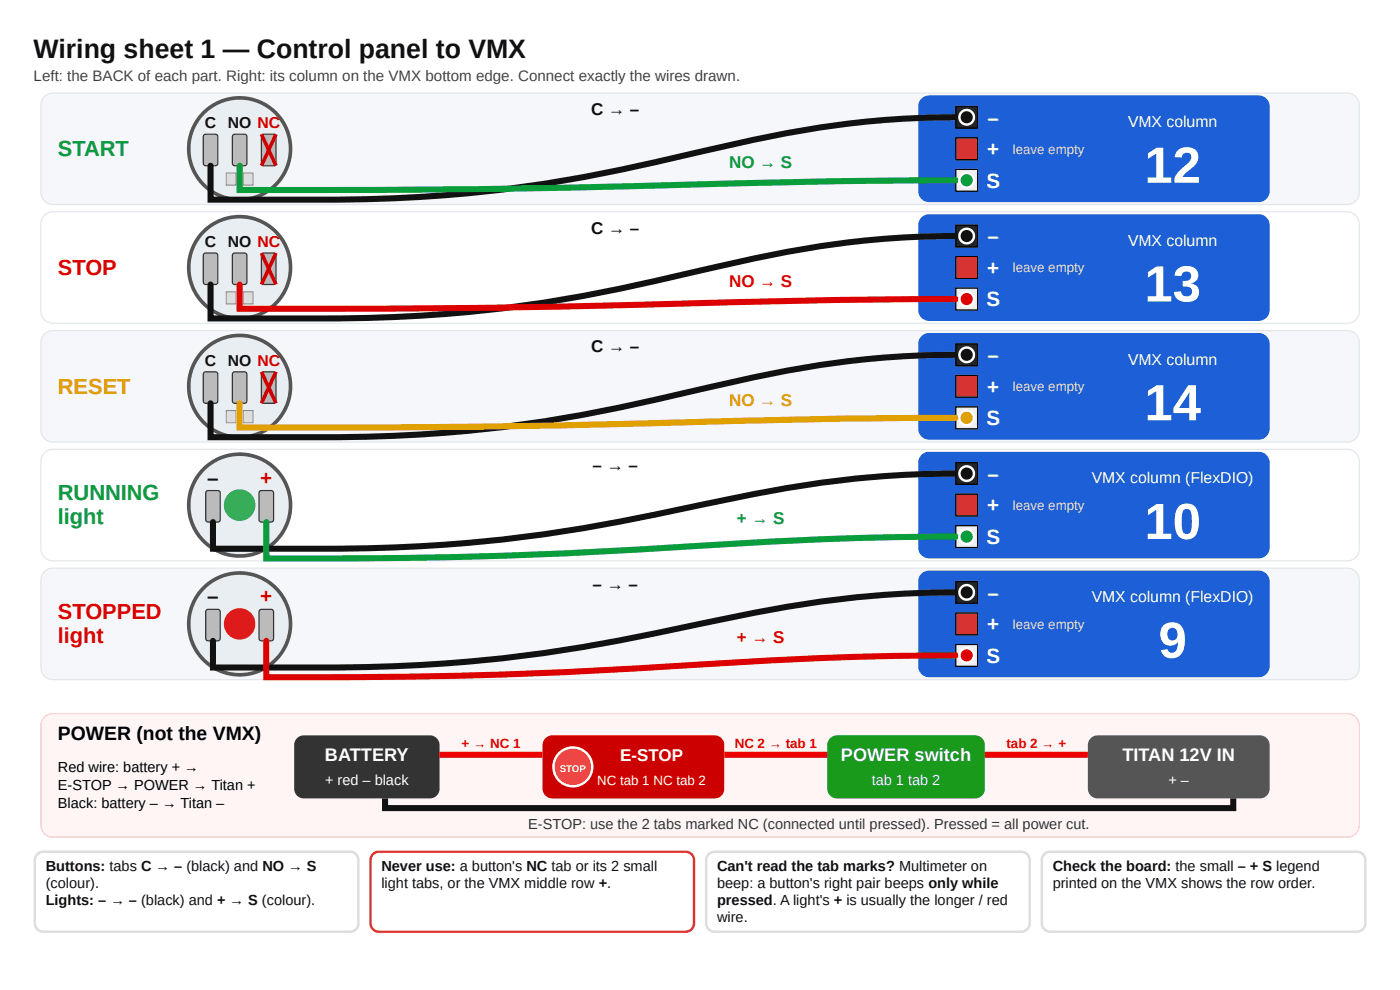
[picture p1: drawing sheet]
<svg xmlns="http://www.w3.org/2000/svg" width="297mm" height="210mm" viewBox="0 0 297 210" stroke-linecap="round" stroke-linejoin="round" font-family="sans-serif">
<path d="M9.4 20.5l.9-.5 1-.2h274.8a2.57 2.57 0 0 1 2.6 2.5v18.6a2.57 2.57 0 0 1-2.6 2.5h-274.8a2.57 2.57 0 0 1-2.6-2.5v-18.7l.3-1z" fill="#f5f7fa"/>
<path d="M9.4 20.5l.9-.5 1-.2h274.8a2.57 2.57 0 0 1 2.6 2.5v18.6a2.57 2.57 0 0 1-2.6 2.5h-274.8a2.57 2.57 0 0 1-2.6-2.5v-18.7l.3-1z" fill="none" stroke="#e2e6ea" stroke-width=".26"/>
<circle cx="50.9" cy="31.6" r="10.8" fill="#e9eef3"/>
<circle cx="50.9" cy="31.6" r="10.8" fill="none" stroke="#555" stroke-width=".77" stroke-linecap="butt"/>
<path d="M43.3 28.7l.4-.2h2l.5 .3 .1 5.9-.4 .5h-2.3l-.4-.3v-5.9z" fill="#bbb"/>
<path d="M43.3 28.7l.4-.2h2l.5 .3 .1 5.9-.4 .5h-2.3l-.4-.3v-5.9z" fill="none" stroke="#333" stroke-width=".26"/>
<path d="M49.5 28.7l.4-.2h2l.5 .3v5.9l-.3 .5h-2.3l-.4-.3v-5.9z" fill="#bbb"/>
<path d="M49.5 28.7l.4-.2h2l.5 .3v5.9l-.3 .5h-2.3l-.4-.3v-5.9z" fill="none" stroke="#333" stroke-width=".26"/>
<path d="M55.7 28.7l.3-.2h2.1l.5 .3v5.9l-.3 .5h-2.4l-.3-.3-.1-5.9z" fill="#bbb"/>
<path d="M55.7 28.7l.3-.2h2.1l.5 .3v5.9l-.3 .5h-2.4l-.3-.3-.1-5.9z" fill="none" stroke="#333" stroke-width=".26"/>
<path d="M55.5 28.5l3.1 6.7M58.6 28.5l-3.1 6.7" fill="none" stroke="#c00" stroke-width=".77" stroke-linecap="butt"/>
<path d="M48.1 36.7h2v2.6h-2z" fill="#ddd"/>
<path d="M48.1 36.7h2v2.6h-2z" fill="none" stroke="#999" stroke-width=".26"/>
<path d="M51.7 36.7h2v2.6h-2z" fill="#ddd"/>
<path d="M51.7 36.7h2v2.6h-2z" fill="none" stroke="#999" stroke-width=".26"/>
<path d="M195.7 20.9l.8-.5 .8-.1h70a2.32 2.32 0 0 1 2.4 2.3v18a2.32 2.32 0 0 1-2.4 2.3h-70a2.32 2.32 0 0 1-2.3-2.3v-18.2l.3-.8z" fill="#1d5fd6"/>
<path d="M203 22.6h4.6v4.6h-4.6z" fill="#222"/>
<path d="M203 22.6h4.6v4.6h-4.6z" fill="none" stroke="#000" stroke-width=".26"/>
<path d="M203 29.3h4.6v4.6h-4.6z" fill="#c33"/>
<path d="M203 29.3h4.6v4.6h-4.6z" fill="none" stroke="#000" stroke-width=".26"/>
<path d="M203 36h4.6v4.6h-4.6z" fill="#eee"/>
<path d="M203 36h4.6v4.6h-4.6z" fill="none" stroke="#000" stroke-width=".26"/>
<path d="M203 24.9a212 212 0 0 0-51 6.6 409.5 409.5 0 0 1-46.9 8.9 309.6 309.6 0 0 1-36.2 2h-24.2v-7.2" fill="none" stroke="#111" stroke-width="1.3"/>
<circle cx="205.3" cy="24.9" r="1.54" fill="#111"/>
<circle cx="205.3" cy="24.9" r="1.54" fill="none" stroke="#fff" stroke-width=".51"/>
<path d="M50.9 35.2v5.1a2679.2 2679.2 0 0 0 86.9-.9l37.8-.9 27.4-.2" fill="none" stroke="#0a9d3c" stroke-width="1.3"/>
<circle cx="205.3" cy="38.3" r="1.54" fill="#0a9d3c"/>
<circle cx="205.3" cy="38.3" r="1.54" fill="none" stroke="#fff" stroke-width=".51"/>
<path d="M9.4 45.7l.9-.5 1-.2h274.8a2.57 2.57 0 0 1 2.6 2.6v18.5a2.57 2.57 0 0 1-2.6 2.6h-274.8a2.57 2.57 0 0 1-2.6-2.6v-18.7l.3-1z" fill="#fff"/>
<path d="M9.4 45.7l.9-.5 1-.2h274.8a2.57 2.57 0 0 1 2.6 2.6v18.5a2.57 2.57 0 0 1-2.6 2.6h-274.8a2.57 2.57 0 0 1-2.6-2.6v-18.7l.3-1z" fill="none" stroke="#e2e6ea" stroke-width=".26"/>
<circle cx="50.9" cy="56.8" r="10.8" fill="#e9eef3"/>
<circle cx="50.9" cy="56.8" r="10.8" fill="none" stroke="#555" stroke-width=".77" stroke-linecap="butt"/>
<path d="M43.3 53.9l.4-.2h2l.5 .3 .1 5.9-.4 .5h-2.3l-.4-.3v-5.9z" fill="#bbb"/>
<path d="M43.3 53.9l.4-.2h2l.5 .3 .1 5.9-.4 .5h-2.3l-.4-.3v-5.9z" fill="none" stroke="#333" stroke-width=".26"/>
<path d="M49.5 53.9l.4-.2h2l.5 .3v5.9l-.3 .5h-2.3l-.4-.3v-5.9z" fill="#bbb"/>
<path d="M49.5 53.9l.4-.2h2l.5 .3v5.9l-.3 .5h-2.3l-.4-.3v-5.9z" fill="none" stroke="#333" stroke-width=".26"/>
<path d="M55.7 53.9l.3-.2h2.1l.5 .3v5.9l-.3 .5h-2.4l-.3-.3-.1-5.9z" fill="#bbb"/>
<path d="M55.7 53.9l.3-.2h2.1l.5 .3v5.9l-.3 .5h-2.4l-.3-.3-.1-5.9z" fill="none" stroke="#333" stroke-width=".26"/>
<path d="M55.5 53.7l3.1 6.7M58.6 53.7l-3.1 6.7" fill="none" stroke="#c00" stroke-width=".77" stroke-linecap="butt"/>
<path d="M48.1 62h2v2.5h-2z" fill="#ddd"/>
<path d="M48.1 62h2v2.5h-2z" fill="none" stroke="#999" stroke-width=".26"/>
<path d="M51.7 62h2v2.5h-2z" fill="#ddd"/>
<path d="M51.7 62h2v2.5h-2z" fill="none" stroke="#999" stroke-width=".26"/>
<path d="M195.7 46.2l.8-.5 .8-.2h70a2.32 2.32 0 0 1 2.4 2.3v18a2.32 2.32 0 0 1-2.4 2.3h-70a2.32 2.32 0 0 1-2.3-2.3v-18.1l.3-.9z" fill="#1d5fd6"/>
<path d="M203 47.8h4.6v4.6h-4.6z" fill="#222"/>
<path d="M203 47.8h4.6v4.6h-4.6z" fill="none" stroke="#000" stroke-width=".26"/>
<path d="M203 54.5h4.6v4.6h-4.6z" fill="#c33"/>
<path d="M203 54.5h4.6v4.6h-4.6z" fill="none" stroke="#000" stroke-width=".26"/>
<path d="M203 61.2h4.6v4.6h-4.6z" fill="#eee"/>
<path d="M203 61.2h4.6v4.6h-4.6z" fill="none" stroke="#000" stroke-width=".26"/>
<path d="M203 50.1a212 212 0 0 0-51 6.6 409.5 409.5 0 0 1-46.9 9 309.6 309.6 0 0 1-36.2 1.9h-24.2v-7.2" fill="none" stroke="#111" stroke-width="1.3"/>
<circle cx="205.3" cy="50.1" r="1.54" fill="#111"/>
<circle cx="205.3" cy="50.1" r="1.54" fill="none" stroke="#fff" stroke-width=".51"/>
<path d="M50.9 60.4v5.2a2679.2 2679.2 0 0 0 86.9-.9l37.8-1 27.4-.2" fill="none" stroke="#d00" stroke-width="1.3"/>
<circle cx="205.3" cy="63.5" r="1.54" fill="#d00"/>
<circle cx="205.3" cy="63.5" r="1.54" fill="none" stroke="#fff" stroke-width=".51"/>
<path d="M9.4 71l.9-.6 1-.2h274.8a2.57 2.57 0 0 1 2.6 2.6v18.5a2.57 2.57 0 0 1-2.6 2.6h-274.8a2.57 2.57 0 0 1-2.6-2.6v-18.7l.3-1z" fill="#f5f7fa"/>
<path d="M9.4 71l.9-.6 1-.2h274.8a2.57 2.57 0 0 1 2.6 2.6v18.5a2.57 2.57 0 0 1-2.6 2.6h-274.8a2.57 2.57 0 0 1-2.6-2.6v-18.7l.3-1z" fill="none" stroke="#e2e6ea" stroke-width=".26"/>
<circle cx="50.9" cy="82" r="10.8" fill="#e9eef3"/>
<circle cx="50.9" cy="82" r="10.8" fill="none" stroke="#555" stroke-width=".77" stroke-linecap="butt"/>
<path d="M43.3 79.1l.4-.2h2l.5 .4 .1 5.8-.4 .5h-2.3l-.4-.3v-5.8z" fill="#bbb"/>
<path d="M43.3 79.1l.4-.2h2l.5 .4 .1 5.8-.4 .5h-2.3l-.4-.3v-5.8z" fill="none" stroke="#333" stroke-width=".26"/>
<path d="M49.5 79.1l.4-.2h2l.5 .4v5.8l-.3 .5h-2.3l-.4-.3v-5.8z" fill="#bbb"/>
<path d="M49.5 79.1l.4-.2h2l.5 .4v5.8l-.3 .5h-2.3l-.4-.3v-5.8z" fill="none" stroke="#333" stroke-width=".26"/>
<path d="M55.7 79.1l.3-.2h2.1l.5 .4v5.8l-.3 .5h-2.4l-.3-.3-.1-5.8z" fill="#bbb"/>
<path d="M55.7 79.1l.3-.2h2.1l.5 .4v5.8l-.3 .5h-2.4l-.3-.3-.1-5.8z" fill="none" stroke="#333" stroke-width=".26"/>
<path d="M55.5 78.9l3.1 6.7M58.6 78.9l-3.1 6.7" fill="none" stroke="#c00" stroke-width=".77" stroke-linecap="butt"/>
<path d="M48.1 87.2h2v2.6h-2z" fill="#ddd"/>
<path d="M48.1 87.2h2v2.6h-2z" fill="none" stroke="#999" stroke-width=".26"/>
<path d="M51.7 87.2h2v2.6h-2z" fill="#ddd"/>
<path d="M51.7 87.2h2v2.6h-2z" fill="none" stroke="#999" stroke-width=".26"/>
<path d="M195.7 71.4l.8-.5 .8-.2h70a2.32 2.32 0 0 1 2.4 2.3v18a2.32 2.32 0 0 1-2.4 2.4h-70a2.32 2.32 0 0 1-2.3-2.4v-18.1l.3-.9z" fill="#1d5fd6"/>
<path d="M203 73h4.6v4.7h-4.6z" fill="#222"/>
<path d="M203 73h4.6v4.7h-4.6z" fill="none" stroke="#000" stroke-width=".26"/>
<path d="M203 79.7h4.6v4.7h-4.6z" fill="#c33"/>
<path d="M203 79.7h4.6v4.7h-4.6z" fill="none" stroke="#000" stroke-width=".26"/>
<path d="M203 86.4h4.6v4.6h-4.6z" fill="#eee"/>
<path d="M203 86.4h4.6v4.6h-4.6z" fill="none" stroke="#000" stroke-width=".26"/>
<path d="M203 75.3a212 212 0 0 0-51 6.6 409.5 409.5 0 0 1-46.9 9 309.6 309.6 0 0 1-36.2 1.9h-24.2v-7.2" fill="none" stroke="#111" stroke-width="1.3"/>
<circle cx="205.3" cy="75.3" r="1.54" fill="#111"/>
<circle cx="205.3" cy="75.3" r="1.54" fill="none" stroke="#fff" stroke-width=".51"/>
<path d="M50.9 85.6v5.2a2679.2 2679.2 0 0 0 86.9-.9l37.8-.9 27.4-.3" fill="none" stroke="#e0a000" stroke-width="1.3"/>
<circle cx="205.3" cy="88.7" r="1.54" fill="#e0a000"/>
<circle cx="205.3" cy="88.7" r="1.54" fill="none" stroke="#fff" stroke-width=".51"/>
<path d="M9.4 96.2l.9-.6 1-.2h274.8a2.57 2.57 0 0 1 2.6 2.6v18.5a2.57 2.57 0 0 1-2.6 2.6h-274.8a2.57 2.57 0 0 1-2.6-2.6v-18.7l.3-.9z" fill="#fff"/>
<path d="M9.4 96.2l.9-.6 1-.2h274.8a2.57 2.57 0 0 1 2.6 2.6v18.5a2.57 2.57 0 0 1-2.6 2.6h-274.8a2.57 2.57 0 0 1-2.6-2.6v-18.7l.3-.9z" fill="none" stroke="#e2e6ea" stroke-width=".26"/>
<circle cx="50.9" cy="107.3" r="10.8" fill="#e9eef3"/>
<circle cx="50.9" cy="107.3" r="10.8" fill="none" stroke="#555" stroke-width=".77" stroke-linecap="butt"/>
<circle cx="50.9" cy="107.3" r="3.3" fill="#0a9d3c"/>
<path d="M43.8 104.3l.4-.1h2.1l.4 .3 .1 5.8-.3 .5-2.4 .1-.4-.4v-5.8z" fill="#bbb"/>
<path d="M43.8 104.3l.4-.1h2.1l.4 .3 .1 5.8-.3 .5-2.4 .1-.4-.4v-5.8z" fill="none" stroke="#333" stroke-width=".26"/>
<path d="M55.2 104.3l.3-.1h2.1l.5 .3v5.8l-.3 .5-2.4 .1-.3-.4-.1-5.8z" fill="#bbb"/>
<path d="M55.2 104.3l.3-.1h2.1l.5 .3v5.8l-.3 .5-2.4 .1-.3-.4-.1-5.8z" fill="none" stroke="#333" stroke-width=".26"/>
<path d="M195.7 96.6l.8-.5 .8-.2h70a2.32 2.32 0 0 1 2.4 2.4v18a2.32 2.32 0 0 1-2.4 2.3h-70a2.32 2.32 0 0 1-2.3-2.3v-18.2l.3-.9z" fill="#1d5fd6"/>
<path d="M203 98.3h4.6v4.6h-4.6z" fill="#222"/>
<path d="M203 98.3h4.6v4.6h-4.6z" fill="none" stroke="#000" stroke-width=".26"/>
<path d="M203 104.9h4.6v4.7h-4.6z" fill="#c33"/>
<path d="M203 104.9h4.6v4.7h-4.6z" fill="none" stroke="#000" stroke-width=".26"/>
<path d="M203 111.6h4.6v4.7h-4.6z" fill="#eee"/>
<path d="M203 111.6h4.6v4.7h-4.6z" fill="none" stroke="#000" stroke-width=".26"/>
<path d="M203 100.6a231.3 231.3 0 0 0-51 6 445 445 0 0 1-46.9 8.1 339.2 339.2 0 0 1-36.2 1.8h-23.7v-5.6" fill="none" stroke="#111" stroke-width="1.3"/>
<circle cx="205.3" cy="100.6" r="1.54" fill="#111"/>
<circle cx="205.3" cy="100.6" r="1.54" fill="none" stroke="#fff" stroke-width=".51"/>
<path d="M56.6 110.9v7.7a1250.6 1250.6 0 0 0 100-3.2 752.9 752.9 0 0 1 46.4-1.4" fill="none" stroke="#0a9d3c" stroke-width="1.3"/>
<circle cx="205.3" cy="114" r="1.54" fill="#0a9d3c"/>
<circle cx="205.3" cy="114" r="1.54" fill="none" stroke="#fff" stroke-width=".51"/>
<path d="M9.4 121.4l.9-.6 1-.2h274.8a2.57 2.57 0 0 1 2.6 2.6v18.5a2.57 2.57 0 0 1-2.6 2.6h-274.8a2.57 2.57 0 0 1-2.6-2.6v-18.7l.3-.9z" fill="#f5f7fa"/>
<path d="M9.4 121.4l.9-.6 1-.2h274.8a2.57 2.57 0 0 1 2.6 2.6v18.5a2.57 2.57 0 0 1-2.6 2.6h-274.8a2.57 2.57 0 0 1-2.6-2.6v-18.7l.3-.9z" fill="none" stroke="#e2e6ea" stroke-width=".26"/>
<circle cx="50.9" cy="132.5" r="10.8" fill="#e9eef3"/>
<circle cx="50.9" cy="132.5" r="10.8" fill="none" stroke="#555" stroke-width=".77" stroke-linecap="butt"/>
<circle cx="50.9" cy="132.5" r="3.3" fill="#d00"/>
<path d="M43.8 129.5l.4-.1h2.1l.4 .3 .1 5.9-.3 .4-2.4 .1-.4-.3v-5.9z" fill="#bbb"/>
<path d="M43.8 129.5l.4-.1h2.1l.4 .3 .1 5.9-.3 .4-2.4 .1-.4-.3v-5.9z" fill="none" stroke="#333" stroke-width=".26"/>
<path d="M55.2 129.5l.3-.1h2.1l.5 .3v5.9l-.3 .4-2.4 .1-.3-.3-.1-5.9z" fill="#bbb"/>
<path d="M55.2 129.5l.3-.1h2.1l.5 .3v5.9l-.3 .4-2.4 .1-.3-.3-.1-5.9z" fill="none" stroke="#333" stroke-width=".26"/>
<path d="M195.7 121.8l.8-.5 .8-.1h70a2.32 2.32 0 0 1 2.4 2.3v18a2.32 2.32 0 0 1-2.4 2.3h-70a2.32 2.32 0 0 1-2.3-2.3v-18.2l.3-.9z" fill="#1d5fd6"/>
<path d="M203 123.5h4.6v4.6h-4.6z" fill="#222"/>
<path d="M203 123.5h4.6v4.6h-4.6z" fill="none" stroke="#000" stroke-width=".26"/>
<path d="M203 130.2h4.6v4.6h-4.6z" fill="#c33"/>
<path d="M203 130.2h4.6v4.6h-4.6z" fill="none" stroke="#000" stroke-width=".26"/>
<path d="M203 136.9h4.6v4.6h-4.6z" fill="#eee"/>
<path d="M203 136.9h4.6v4.6h-4.6z" fill="none" stroke="#000" stroke-width=".26"/>
<path d="M203 125.8a231.3 231.3 0 0 0-51 6 445 445 0 0 1-46.9 8.2 339.2 339.2 0 0 1-36.2 1.7h-23.7v-5.6" fill="none" stroke="#111" stroke-width="1.3"/>
<circle cx="205.3" cy="125.8" r="1.54" fill="#111"/>
<circle cx="205.3" cy="125.8" r="1.54" fill="none" stroke="#fff" stroke-width=".51"/>
<path d="M56.6 136.1v7.7a1250.6 1250.6 0 0 0 100-3.2 752.9 752.9 0 0 1 46.4-1.4" fill="none" stroke="#d00" stroke-width="1.3"/>
<circle cx="205.3" cy="139.2" r="1.54" fill="#d00"/>
<circle cx="205.3" cy="139.2" r="1.54" fill="none" stroke="#fff" stroke-width=".51"/>
<path d="M9.4 152.3l.9-.6 1-.2h274.8a2.57 2.57 0 0 1 2.6 2.6v21.1a2.57 2.57 0 0 1-2.6 2.6h-274.8a2.57 2.57 0 0 1-2.6-2.6v-21.3l.3-.9z" fill="#fff5f5"/>
<path d="M9.4 152.3l.9-.6 1-.2h274.8a2.57 2.57 0 0 1 2.6 2.6v21.1a2.57 2.57 0 0 1-2.6 2.6h-274.8a2.57 2.57 0 0 1-2.6-2.6v-21.3l.3-.9z" fill="none" stroke="#f0c8c8" stroke-width=".26"/>
<path d="M63.1 156.8l.6-.5 .8-.1h26.8a2.06 2.06 0 0 1 2.1 2v9.3a2.06 2.06 0 0 1-2.1 2h-26.8a2.06 2.06 0 0 1-2-2v-9.5l.2-.8z" fill="#333"/>
<path d="M115.8 156.8l.7-.5 .8-.1h34.5a2.06 2.06 0 0 1 2 2v9.3a2.06 2.06 0 0 1-2 2h-34.5a2.06 2.06 0 0 1-2.1-2v-9.5l.3-.8z" fill="#c00"/>
<circle cx="121.7" cy="162.9" r="4.1" fill="#ff4040"/>
<circle cx="121.7" cy="162.9" r="4.1" fill="none" stroke="#fff" stroke-width=".51"/>
<path d="M176.3 156.8l.7-.5 .8-.1h29.3a2.06 2.06 0 0 1 2.1 2v9.3a2.06 2.06 0 0 1-2.1 2h-29.3a2.06 2.06 0 0 1-2.1-2v-9.5l.3-.8z" fill="#1a9a1a"/>
<path d="M231.7 156.8l.6-.5 .8-.1h34.5a2.06 2.06 0 0 1 2.1 2v9.3a2.06 2.06 0 0 1-2.1 2h-34.5a2.06 2.06 0 0 1-2-2v-9.5l.2-.8z" fill="#555"/>
<path d="M93.4 160.3h21.8M153.8 160.3h21.9M209.2 160.3h21.9" fill="none" stroke="#e00" stroke-width="1.3" stroke-linecap="butt"/>
<path d="M81.8 169.5v2.1h180.1v-2.1" fill="none" stroke="#111" stroke-width="1.3" stroke-linecap="butt"/>
<path d="M7.9 181.4l.6-.4 .7-.1h65.1a1.8 1.8 0 0 1 1.8 1.8v13.4a1.8 1.8 0 0 1-1.8 1.8h-65.1a1.8 1.8 0 0 1-1.8-1.8v-13.4l.1-.7zM150.5 181.4l.6-.4 .7-.1h65.1a1.8 1.8 0 0 1 1.8 1.8v13.4a1.8 1.8 0 0 1-1.8 1.8h-65.1a1.8 1.8 0 0 1-1.8-1.8v-13.4l.1-.7zM221.8 181.4l.6-.4 .7-.1h65.1a1.8 1.8 0 0 1 1.8 1.8v13.4a1.8 1.8 0 0 1-1.8 1.8h-65.1a1.8 1.8 0 0 1-1.8-1.8v-13.4l.1-.7z" fill="none" stroke="#ddd" stroke-width=".51"/>
<path d="M79.2 181.4l.6-.4 .7-.1h65.1a1.8 1.8 0 0 1 1.8 1.8v13.4a1.8 1.8 0 0 1-1.8 1.8h-65.1a1.8 1.8 0 0 1-1.8-1.8v-13.4l.1-.7z" fill="none" stroke="#e33" stroke-width=".51"/>
<g font-size="10.8" fill="#fff">
<text x="243.1" y="38.8">12</text>
<text x="243.1" y="64">13</text>
<text x="243.1" y="89.2">14</text>
<text x="243.1" y="114.5">10</text>
<text x="246.1" y="139.7">9</text>
</g>
<text font-size="5.7" fill="#111" x="7.1" y="12.3">Wiring sheet 1 — Control panel to VMX</text>
<g font-size="4.6" fill="#0a9d3c">
<text x="12.3" y="33.1">START</text>
<text x="12.3" y="106.2">RUNNING</text>
<text x="12.3" y="111.4">light</text>
</g>
<g font-size="4.6" fill="#d00">
<text x="12.3" y="58.4">STOP</text>
<text x="12.3" y="131.5">STOPPED</text>
<text x="12.3" y="136.6">light</text>
</g>
<text font-size="4.6" fill="#e0a000" x="12.3" y="83.6">RESET</text>
<g font-size="4.4" fill="#fff">
<text x="209.8" y="26.4">–</text>
<text x="209.7" y="33.1">+</text>
<text x="209.5" y="39.8">S</text>
<text x="209.8" y="51.7">–</text>
<text x="209.7" y="58.4">+</text>
<text x="209.5" y="65.1">S</text>
<text x="209.8" y="76.9">–</text>
<text x="209.7" y="83.6">+</text>
<text x="209.5" y="90.3">S</text>
<text x="209.8" y="102.1">–</text>
<text x="209.7" y="108.8">+</text>
<text x="209.5" y="115.5">S</text>
<text x="209.8" y="127.3">–</text>
<text x="209.7" y="134">+</text>
<text x="209.5" y="140.7">S</text>
</g>
<g font-size="4.4" fill="#111">
<text x="44" y="102.9">–</text>
<text x="44" y="128.1">–</text>
</g>
<g font-size="4.4" fill="#c00">
<text x="55.3" y="102.9">+</text>
<text x="55.3" y="128.1">+</text>
</g>
<text font-size="4.1" x="12.3" y="157.2">POWER (not the VMX)</text>
<g font-size="3.9" fill="#fff">
<text x="69" y="161.6">BATTERY</text>
<text x="178.6" y="161.6">POWER switch</text>
<text x="238.4" y="161.6">TITAN 12V IN</text>
</g>
<g font-size="3.6" fill="#111">
<text x="125.6" y="24.4">C → –</text>
<text x="125.6" y="49.6">C → –</text>
<text x="125.6" y="74.8">C → –</text>
<text x="125.9" y="100.1">– → –</text>
<text x="125.9" y="125.3">– → –</text>
</g>
<g font-size="3.6" fill="#0a9d3c">
<text x="154.9" y="35.7">NO → S</text>
<text x="156.5" y="111.4">+ → S</text>
</g>
<g font-size="3.6" fill="#d00">
<text x="154.9" y="60.9">NO → S</text>
<text x="156.5" y="136.6">+ → S</text>
</g>
<text font-size="3.6" fill="#e0a000" x="154.9" y="86.2">NO → S</text>
<text font-size="3.6" fill="#fff" x="131.7" y="161.6">E-STOP</text>
<g font-size="3.3" fill="#111">
<text x="43.5" y="27.2">C</text>
<text x="48.4" y="27.2">NO NC</text>
<text x="43.5" y="52.4">C</text>
<text x="48.4" y="52.4">NO NC</text>
<text x="43.5" y="77.7">C</text>
<text x="48.4" y="77.7">NO NC</text>
</g>
<g font-size="3.3" fill="#fff">
<text x="239.6" y="27">VMX column</text>
<text x="239.6" y="52.2">VMX column</text>
<text x="239.6" y="77.4">VMX column</text>
<text x="231.9" y="102.6">VMX column (FlexDIO)</text>
<text x="231.9" y="127.8">VMX column (FlexDIO)</text>
</g>
<text font-size="3.2" fill="#444" x="7.1" y="17.2">Left: the BACK of each part. Right: its column on the VMX bottom edge. Connect exactly the wires drawn.</text>
<g font-size="3.1">
<text x="12.3" y="163.9">Red wire: battery + →</text>
<text x="12.3" y="167.7">E-STOP → POWER → Titan +</text>
<text x="12.3" y="171.6">Black: battery – → Titan –</text>
</g>
<g font-size="3.1" fill="#fff">
<text x="69" y="166.7">+ red – black</text>
<text x="185.1" y="166.7">tab 1 tab 2</text>
<text x="248.2" y="166.7">+ –</text>
</g>
<text font-size="3.1" fill="#333" x="112.2" y="176">E-STOP: use the 2 tabs marked NC (connected until pressed). Pressed = all power cut.</text>
<g font-size="3.1" fill="#111">
<text x="9.7" y="185">Buttons: tabs C → – (black) and NO → S</text>
<text x="81" y="185">Never use: a button's NC tab or its 2 small</text>
<text x="152.3" y="185">Can't read the tab marks? Multimeter on</text>
<text x="223.6" y="185">Check the board: the small – + S legend</text>
<text x="9.7" y="188.6">(colour).</text>
<text x="81" y="188.6">light tabs, or the VMX middle row +.</text>
<text x="152.3" y="188.6">beep: a button's right pair beeps only while</text>
<text x="223.6" y="188.6">printed on the VMX shows the row order.</text>
<text x="9.7" y="192.2">Lights: – → – (black) and + → S (colour).</text>
<text x="152.3" y="192.2">pressed. A light's + is usually the longer / red</text>
<text x="152.3" y="195.8">wire.</text>
</g>
<g font-size="2.8" fill="#ffd2d2">
<text x="215.1" y="32.6">leave empty</text>
<text x="215.1" y="57.8">leave empty</text>
<text x="215.1" y="83.1">leave empty</text>
<text x="215.1" y="108.3">leave empty</text>
<text x="215.1" y="133.5">leave empty</text>
</g>
<g font-size="2.8" fill="#e00">
<text x="98" y="158.7">+ → NC 1</text>
<text x="156" y="158.7">NC 2 → tab 1</text>
<text x="213.8" y="158.7">tab 2 → +</text>
</g>
<text font-size="2.8" fill="#fff" x="126.8" y="166.7">NC tab 1 NC tab 2</text>
<text font-size="2.1" fill="#fff" x="118.9" y="163.9">STOP</text>
</svg>
